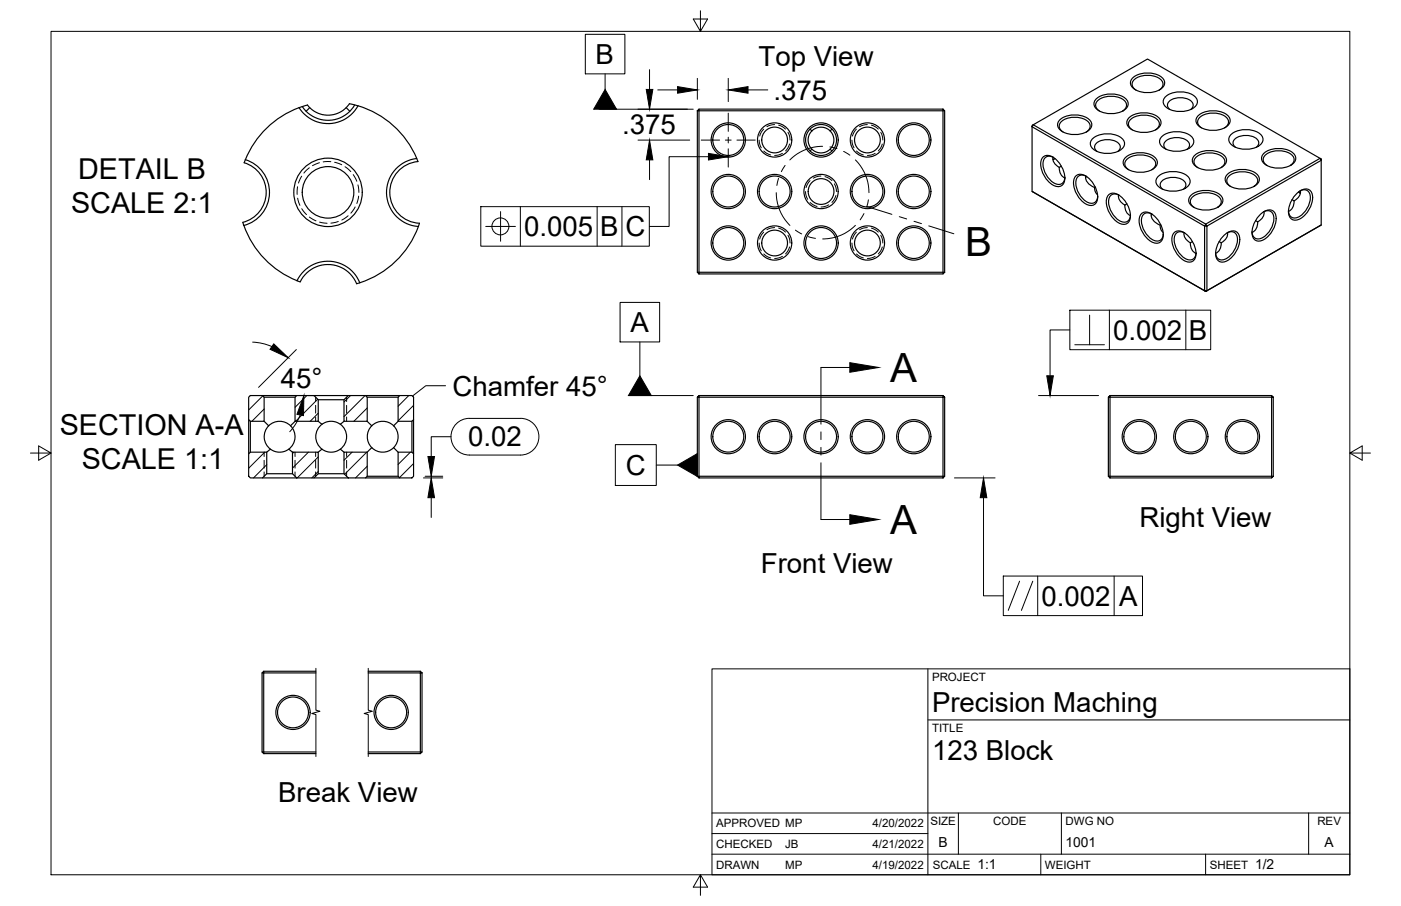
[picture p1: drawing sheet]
<svg xmlns="http://www.w3.org/2000/svg" width="432mm" height="279mm" viewBox="0 0 432 279" stroke-linecap="round" stroke-linejoin="round" font-family="sans-serif">
<!-- layer: Visible -->
<g fill="none" stroke="#000" stroke-width=".36">
<path d="M92.2 33.2l1.5-.5a.9 .9 0 0 1 1.4 .1l.4 .4-1.2 1.1M92.2 33.2a28.6 28.6 0 0 0-16.6 16.1M95.5 33.2l1.3 1 1.3 .8 1.4 .4 2 .1 1.8-.3 1.6-.7 2.2-1.7a1.16 1.16 0 0 1 1.8-.5l1.4 .3a10.6 10.6 0 0 1-18.1 .6M106.7 33.2l1.1 1.1M109.3 32.4a9.5 9.5 0 0 1-16.1 .5M110.4 32.6a28.6 28.6 0 0 1 18 16.3M214.9 34.2v49.8M215.4 33.7v.5h-.5zM215.4 34.2h75.2v49.8h-75.2zM215.4 33.7h75.2M249.7 39.8l.5 .6 1.5-.9 1.6-.3 1.1 .3 1.2 .6 .9 1.1 .5 1.7-.2 1.5-.8 1.4-1.3 1-1.5 .4-1.6-.3-1.2-.7-.9-1.2-.4-1.5 .1-1.5 1-1.6M256.4 39.8l-.6 .6"/>
<path d="M290.6 33.7l.5 .5h-.5zM291.1 34.2v49.8M318.1 38.7l.4-.2-.4 .6zM318.1 39.1l53.2 30.6v20l-53.2-30.7zM318.5 38.5l35.2-20.3 53.1 30.6-35.2 20.3zM326.8 36.8a7.5 7.5 0 0 1 9.3 .5 2.2 2.2 0 0 1-1.1 3.3 7.6 7.6 0 0 1-8.7-1 1.98 1.98 0 0 1 .5-2.8zM338 30.3a7.5 7.5 0 0 1 9.3 .6 2.2 2.2 0 0 1-1.1 3.3 7.6 7.6 0 0 1-8.6-1 1.98 1.98 0 0 1 .4-2.9zM338.9 34.2a2.03 2.03 0 0 1-1.2-1.9 2.03 2.03 0 0 1 1.4-1.9 6.9 6.9 0 0 1 7.7 .9 1.92 1.92 0 0 1-.8 2.9M348.2 36.1a7.5 7.5 0 0 1 9.3 .6 2.2 2.2 0 0 1-1.2 3.3 7.6 7.6 0 0 1-8.6-1 1.98 1.98 0 0 1 .5-2.9zM349.3 23.9a7.5 7.5 0 0 1 9.3 .5 2.2 2.2 0 0 1-1.2 3.3 7.6 7.6 0 0 1-8.6-1 1.98 1.98 0 0 1 .5-2.8zM350.1 27.8a2.03 2.03 0 0 1-1.2-2 2.03 2.03 0 0 1 1.5-1.8 6.9 6.9 0 0 1 7.7 .9 1.92 1.92 0 0 1-.9 2.9M359.4 29.7a7.5 7.5 0 0 1 9.3 .5 2.2 2.2 0 0 1-1.2 3.3 7.6 7.6 0 0 1-8.6-1 1.98 1.98 0 0 1 .5-2.8z"/>
<path d="M360.6 33.8a1.69 1.69 0 0 1-.8-1.7 1.69 1.69 0 0 1 1.3-1.4 5.7 5.7 0 0 1 6.3 .8 1.53 1.53 0 0 1-.4 2.3M369.5 35.5a7.5 7.5 0 0 1 9.3 .5 2.2 2.2 0 0 1-1.2 3.3 7.6 7.6 0 0 1-8.6-1 1.98 1.98 0 0 1 .5-2.8zM370.3 39.4a2.03 2.03 0 0 1-1.2-2 2.03 2.03 0 0 1 1.5-1.8 6.9 6.9 0 0 1 7.6 .9 1.92 1.92 0 0 1-.8 2.9M75.3 50.2a9.5 9.5 0 0 1 6.7 9.3 9.5 9.5 0 0 1-7.2 9.1l.4 .9a10.5 10.5 0 0 0 7.9-9.9 10.5 10.5 0 0 0-7.5-10.3l-.4 .9M122 52.1a10.4 10.4 0 0 1 6.4-3.2l.4 .9a9.5 9.5 0 0 0-8.7 9.8 9.5 9.5 0 0 0 9.2 9.2l-.4 1.1a10.5 10.5 0 0 1-9.1-6.7 10.5 10.5 0 0 1 2.2-11.1zM250.2 46l-.5 .5M255.8 46l.6 .5M318.1 59l53.5 30.9M321.4 48.5a2.67 2.67 0 0 1 3.7 .4 7.4 7.4 0 0 1 2.8 7.5 2.2 2.2 0 0 1-3.4 .6 7.6 7.6 0 0 1-3.5-7.9zM324.5 48.5l.1 1 .4 .9 1.5 1.2M324.7 48.5a2.05 2.05 0 0 0-2.4 0 2.05 2.05 0 0 0-.8 2.1 6.9 6.9 0 0 0 4.6 6.3 1.95 1.95 0 0 0 2.1-2.2M325.1 48.8l-.4 .4"/>
<path d="M325.1 48.9l-.6 .4M326.5 51.6l.1 1.3 .5 1 1.1 1M327.1 51.2l-.6 .4M327.7 40.7a2.03 2.03 0 0 1-1.2-2 2.03 2.03 0 0 1 1.4-1.8 6.9 6.9 0 0 1 7.7 .9 1.92 1.92 0 0 1-.8 2.9M331.5 54.4a2.67 2.67 0 0 1 3.8 .3 7.4 7.4 0 0 1 2.7 7.5 2.2 2.2 0 0 1-3.4 .7 7.6 7.6 0 0 1-3.4-8zM334.6 54.3a3.4 3.4 0 0 0 2.7 3.5M334.8 54.4a2.05 2.05 0 0 0-2.4-.1 2.05 2.05 0 0 0-.8 2.2 6.9 6.9 0 0 0 4.6 6.2 1.95 1.95 0 0 0 2.1-2.2M334.9 54.5l-.3 .2M336.9 42.6a7.5 7.5 0 0 1 9.3 .5 2.2 2.2 0 0 1-1.1 3.3 7.6 7.6 0 0 1-8.7-1 1.98 1.98 0 0 1 .5-2.8zM337.5 57.6l-.2 .2 .2 1.1 .8 1.1M338.1 46.7a1.69 1.69 0 0 1-.7-1.7 1.69 1.69 0 0 1 1.3-1.4 5.7 5.7 0 0 1 6.3 .8 1.53 1.53 0 0 1-.5 2.3M347 48.4a7.5 7.5 0 0 1 9.3 .6 2.2 2.2 0 0 1-1.1 3.3 7.6 7.6 0 0 1-8.7-1 1.98 1.98 0 0 1 .5-2.9z"/>
<path d="M347.9 52.3a2.03 2.03 0 0 1-1.2-1.9 2.03 2.03 0 0 1 1.4-1.9 6.9 6.9 0 0 1 7.7 .9 1.92 1.92 0 0 1-.8 2.9M349 40.1a2.03 2.03 0 0 1-1.2-2 2.03 2.03 0 0 1 1.5-1.8 6.9 6.9 0 0 1 7.6 .8 1.92 1.92 0 0 1-.8 3M357.1 54.3a7.5 7.5 0 0 1 9.3 .5 2.2 2.2 0 0 1-1.1 3.3 7.6 7.6 0 0 1-8.7-1 1.98 1.98 0 0 1 .5-2.8zM358.2 42a7.5 7.5 0 0 1 9.4 .5 2.2 2.2 0 0 1-1.2 3.3 7.6 7.6 0 0 1-8.6-1 1.98 1.98 0 0 1 .4-2.8zM358.3 58.3a1.69 1.69 0 0 1-.7-1.7 1.69 1.69 0 0 1 1.3-1.3 5.7 5.7 0 0 1 6.3 .8 1.53 1.53 0 0 1-.5 2.2M359.4 46.1a1.69 1.69 0 0 1-.7-1.7 1.69 1.69 0 0 1 1.3-1.4 5.7 5.7 0 0 1 6.3 .8 1.53 1.53 0 0 1-.4 2.3M368.3 47.8a7.5 7.5 0 0 1 9.3 .5 2.2 2.2 0 0 1-1.1 3.3 7.6 7.6 0 0 1-8.6-1 1.98 1.98 0 0 1 .4-2.8zM369.2 51.7a2.03 2.03 0 0 1-1.2-2 2.03 2.03 0 0 1 1.4-1.8 6.9 6.9 0 0 1 7.7 .9 1.92 1.92 0 0 1-.8 2.9M378.5 53.6a7.5 7.5 0 0 1 9.3 .5 2.2 2.2 0 0 1-1.2 3.3 7.6 7.6 0 0 1-8.6-1 1.98 1.98 0 0 1 .5-2.8zM379.3 57.5a2.03 2.03 0 0 1-1.2-2 2.03 2.03 0 0 1 1.5-1.8 6.9 6.9 0 0 1 7.6 .9 1.92 1.92 0 0 1-.8 2.9M379.6 41.3a7.5 7.5 0 0 1 9.3 .6 2.2 2.2 0 0 1-1.2 3.2 7.6 7.6 0 0 1-8.6-1 1.98 1.98 0 0 1 .5-2.8zM380.8 45.4a1.69 1.69 0 0 1-.7-1.7 1.69 1.69 0 0 1 1.2-1.3 5.7 5.7 0 0 1 6.3 .7 1.53 1.53 0 0 1-.4 2.3"/>
<path d="M389.7 47.1a7.5 7.5 0 0 1 9.3 .6 2.2 2.2 0 0 1-1.2 3.3 7.6 7.6 0 0 1-8.6-1 1.98 1.98 0 0 1 .5-2.9zM390.5 51a2.03 2.03 0 0 1-1.2-1.9 2.03 2.03 0 0 1 1.5-1.9 6.9 6.9 0 0 1 7.7 .9 1.92 1.92 0 0 1-.8 2.9M399.6 59.8a3.2 3.2 0 0 1 4.3-.9 6 6 0 0 1-1.2 6.8l-.6 .7a3.2 3.2 0 0 1-4.3 .9 6 6 0 0 1 1.2-6.8zM400.2 59.2l.6 .4M400.2 59.2l.5 .3M400.6 58.9a2.05 2.05 0 0 1 2.4-.1 2.05 2.05 0 0 1 .9 2.2 6.9 6.9 0 0 1-4.6 6.2 1.95 1.95 0 0 1-2.2-2.2M400.8 58.8l-.2 1.5-.7 .9-1 .7M406.8 48.8l.4 .2v.4zM75.2 69.5a28.6 28.6 0 0 0 16.4 17.1M129 69.8a28.6 28.6 0 0 1-18.1 17.4M341.6 60.2a2.67 2.67 0 0 1 3.7 .3 7.4 7.4 0 0 1 2.8 7.5 2.2 2.2 0 0 1-3.4 .7 7.6 7.6 0 0 1-3.4-8zM344.7 60.1l.1 1 .4 .9 1.5 1.2"/>
<path d="M344.9 60.2a2.05 2.05 0 0 0-2.4-.1 2.05 2.05 0 0 0-.8 2.2 6.9 6.9 0 0 0 4.6 6.2 1.95 1.95 0 0 0 2.1-2.2M346.7 63.2l.1 1.3 .5 1.1 1.1 .9M347.4 62.8l-.7 .4M351.7 66a2.67 2.67 0 0 1 3.8 .3 7.4 7.4 0 0 1 2.7 7.6 2.2 2.2 0 0 1-3.4 .6 7.6 7.6 0 0 1-3.4-8zM354.8 65.9a3.4 3.4 0 0 0 2.8 3.5M355 66a2.05 2.05 0 0 0-2.3-.1 2.05 2.05 0 0 0-.9 2.2 6.9 6.9 0 0 0 4.6 6.2 1.95 1.95 0 0 0 2.1-2.2M355.1 66.1l-.3 .2M357.7 69.2a2.34 2.34 0 0 0 .8 2.5M361.8 71.8a2.67 2.67 0 0 1 3.8 .4 7.4 7.4 0 0 1 2.7 7.5 2.2 2.2 0 0 1-3.4 .6 7.6 7.6 0 0 1-3.4-7.9zM364.9 71.7l.1 1 .4 1 1.5 1.2M365.1 71.8a2.05 2.05 0 0 0-2.3-.1 2.05 2.05 0 0 0-.9 2.2 6.9 6.9 0 0 0 4.6 6.3 1.95 1.95 0 0 0 2.1-2.2M366.9 74.9l.1 1.3 .5 1 1.1 .9"/>
<path d="M367.2 60.1a7.5 7.5 0 0 1 9.3 .5 2.2 2.2 0 0 1-1.1 3.3 7.6 7.6 0 0 1-8.7-1 1.98 1.98 0 0 1 .5-2.8zM367.6 74.5l-.7 .4M368.1 64a2.03 2.03 0 0 1-1.2-2 2.03 2.03 0 0 1 1.4-1.8 6.9 6.9 0 0 1 7.7 .9 1.92 1.92 0 0 1-.8 2.9M371.6 69.1l.4 .6h-.7zM372 69.7v20M375.7 74.5l.7 .4M376.4 74.9l-.2 1.3-.4 1-1.1 .9M377.1 72.7a3.2 3.2 0 0 1 4.4-.9 6 6 0 0 1-1.2 6.9l-.6 .6a3.2 3.2 0 0 1-4.4 .9 6 6 0 0 1 1.2-6.8zM378.2 71.8a2.05 2.05 0 0 1 2.3-.1 2.05 2.05 0 0 1 .9 2.2 6.9 6.9 0 0 1-4.6 6.3 1.95 1.95 0 0 1-2.1-2.2M378.3 71.7l-.2 1.5-.7 .9-1 .8M387 68l.6 .4M387.6 68.4l-.1 1.3-.5 1-1.1 1"/>
<path d="M388.3 66.3a3.2 3.2 0 0 1 4.4-1 6 6 0 0 1-1.2 6.9l-.6 .6a3.2 3.2 0 0 1-4.4 .9 6 6 0 0 1 1.2-6.8zM389.4 65.3a2.05 2.05 0 0 1 2.3 0 2.05 2.05 0 0 1 .9 2.1 6.9 6.9 0 0 1-4.6 6.3 1.95 1.95 0 0 1-2.1-2.2M389.6 65.3l-.2 1.4-.7 .9-1.1 .8M398.2 61.6l.6 .3M398.9 62l-.2 1.2-.4 1.1-1.2 .9M407.2 69.4l-.4 .2M407.2 69.4v-20l-35.2 20.3M407.2 69.4l-35.6 20.5M93.6 83.6a10.5 10.5 0 0 1 17.3 3.6l-1 .3a9.5 9.5 0 0 0-8.5-5.9 9.5 9.5 0 0 0-8.9 5.3l-1-.3zM214.9 84h.5v.5zM215.4 84.5h75.2M290.6 84h.5l-.5 .5z"/>
<path d="M371.3 89.7h.7l-.4 .2zM76.6 122.5l.6-.5h3.7l.5 .5v7.4h-4.2l-.6-.5zM76.6 140l.6-.6h5v6.7l-1.3 1.3h-3.7l-.6-.5zM76.6 129.4v10.6M77.2 129.9v9.5M80.9 122h10.5M81.4 129.9l1.4 1.4M81.4 122.5h9.5M82.2 139.4l.6-.4a.7 .7 0 0 1 .6-.5 .7 .7 0 0 1 .7 .5l1.8 .4h1.2l1.2-.4a1.06 1.06 0 0 1 1.6 .3l.2 .1M82.8 131.3a4.8 4.8 0 0 1 6.8 0M82.8 131.3a4.8 4.8 0 0 0 .6 7.2M89.5 131.3a4.8 4.8 0 0 1-.5 7.2"/>
<path d="M90.1 139.4h8v6.7l-1.3 1.3h-5.4l-1.3-1.3zM90.9 122.5l.5-.5h5.4l1.3 1.3v6.6h-7.2zM90.9 129.9l-1.4 1.4M96.8 122h10.5M98.1 139.4l.6-.4a.7 .7 0 0 1 .6-.5 .7 .7 0 0 1 .7 .5l1.7 .4h1.3l1.1-.4a1.05 1.05 0 0 1 1.7 .3l.2 .1M98.1 123.3h7.9M98.1 129.9l.6 .5a.7 .7 0 0 0 .6 .4 .7 .7 0 0 0 .7-.4l1.7-.5 1.3 .1 1.1 .4a1.05 1.05 0 0 0 1.7-.3l.2-.2M99.3 130.8a4.8 4.8 0 0 0 0 7.7M104.9 130.8a4.8 4.8 0 0 1 0 7.7M106 123.3l1.3-1.3h5.4l.5 .5v7.4h-7.2zM106 139.4h7.2v7.5l-.5 .5h-5.4l-1.3-1.3zM112.7 122h10.5"/>
<path d="M113.2 122.5h9.5M113.2 129.9l1.4 1.4M114.6 138l-1.4 1.4M114.6 131.3a4.8 4.8 0 0 1 6.7 0M114.6 138a4.7 4.7 0 0 0 6.7 0M114.6 131.3a4.8 4.8 0 0 0 0 6.7M121.3 138l1.4 1.4M122.7 122.5l.5-.5h3.8l.5 .5v6.9l-.5 .5h-4.3zM122.7 139.4h4.3l.5 .6v6.9l-.5 .5h-3.8l-.5-.5zM122.7 129.9l-1.4 1.4a4.8 4.8 0 0 1 0 6.7M127 129.9v9.5M127.5 129.4v10.6"/>
<path d="M214.9 122.5l.5-.5v.5zM214.9 122.5v24.4M215.4 122.5h75.2v24.4h-75.2zM215.4 122h75.2M290.6 122l.5 .5h-.5zM291.1 122.5v24.4M341.6 122.5l.5-.5v.5zM341.6 122.5v24.4M342.1 122.5h49.8v24.4h-49.8zM342.1 122h49.8M391.9 122l.5 .5h-.5zM392.4 122.5v24.4"/>
<path d="M80.9 147.4h10.5M82.2 146.1h7.9M96.8 147.4h10.5M98.1 146.1h7.9M112.7 147.4h10.5M113.2 146.9h9.5M215.4 147.4v-.5h-.5l.5 .5h75.2M290.6 146.9h.5l-.5 .5zM341.6 146.9h.5v.5zM342.1 147.4h49.8M391.9 146.9h.5l-.5 .5zM80.8 207.5l.5-.5v.5z"/>
<path d="M80.8 207.5v24.4M81.3 207.5v24.4h16M81.3 207h16M81.3 207.5h16M113.5 207.5h16.1v24.4h-16.1M113.5 207h16.1M129.6 207l.5 .5h-.5zM130.1 207.5v24.4M81.3 232.4v-.5h-.5l.5 .5h16M113.5 232.4h16.1l.5-.5h-.5v.5"/>
<circle cx="101.1" cy="59.3" r="10.6"/>
<circle cx="101.1" cy="59.3" r="7.9"/>
<circle cx="224.5" cy="43.2" r="5.3"/>
<circle cx="224.5" cy="59.1" r="5.3"/>
<circle cx="224.5" cy="59.1" r="4.8"/>
<circle cx="224.5" cy="43.2" r="4.8"/>
<circle cx="238.7" cy="43.2" r="5.3"/>
<circle cx="238.7" cy="59.1" r="5.3"/>
<circle cx="238.7" cy="43.2" r="4"/>
<circle cx="238.7" cy="59.1" r="4.8"/>
<circle cx="253.1" cy="43.2" r="5.3"/>
<circle cx="253.1" cy="59.1" r="5.3"/>
<circle cx="253.1" cy="59.1" r="4"/>
<circle cx="253.1" cy="43.2" r="4.8"/>
<circle cx="267.3" cy="59.1" r="5.3"/>
<circle cx="267.3" cy="43.2" r="5.3"/>
<circle cx="267.3" cy="43.2" r="4"/>
<circle cx="267.3" cy="59.1" r="4.8"/>
<circle cx="281.6" cy="59.1" r="5.3"/>
<circle cx="281.6" cy="43.2" r="5.3"/>
<circle cx="281.6" cy="43.2" r="4.8"/>
<circle cx="281.6" cy="59.1" r="4.8"/>
<circle cx="224.5" cy="74.9" r="5.3"/>
<circle cx="224.5" cy="74.9" r="4.8"/>
<circle cx="238.7" cy="74.9" r="5.3"/>
<circle cx="238.7" cy="74.9" r="4"/>
<circle cx="253.1" cy="74.9" r="5.3"/>
<circle cx="253.1" cy="74.9" r="4.8"/>
<circle cx="267.3" cy="74.9" r="5.3"/>
<circle cx="267.3" cy="74.9" r="4"/>
<circle cx="281.6" cy="74.9" r="5.3"/>
<circle cx="281.6" cy="74.9" r="4.8"/>
<circle cx="224.5" cy="134.7" r="4.8"/>
<circle cx="224.5" cy="134.7" r="5.3"/>
<circle cx="238.7" cy="134.7" r="4.8"/>
<circle cx="238.8" cy="134.7" r="5.3"/>
<circle cx="253" cy="134.7" r="4.8"/>
<circle cx="253.1" cy="134.7" r="5.3"/>
<circle cx="267.3" cy="134.7" r="4.8"/>
<circle cx="267.4" cy="134.7" r="5.3"/>
<circle cx="281.6" cy="134.7" r="4.8"/>
<circle cx="281.6" cy="134.7" r="5.3"/>
<circle cx="351.1" cy="134.7" r="4.8"/>
<circle cx="351.2" cy="134.7" r="5.3"/>
<circle cx="367" cy="134.7" r="4.8"/>
<circle cx="367" cy="134.7" r="5.3"/>
<circle cx="382.9" cy="134.7" r="4.8"/>
<circle cx="382.9" cy="134.7" r="5.3"/>
<circle cx="90.3" cy="219.7" r="4.8"/>
<circle cx="90.3" cy="219.7" r="5.3"/>
<circle cx="120.5" cy="219.7" r="4.8"/>
<circle cx="120.6" cy="219.7" r="5.3"/>
</g>
<!-- layer: Hidden -->
<g fill="none" stroke="#000" stroke-width=".31">
<path d="M235.4 39.8l-.8 1-.5 1.2M238.7 38.4l-1.2 .2-1.1 .5M240 38.6l1.1 .5 1 .7M263.9 39.8l-1.2 2.2M267.3 38.4l-1.2 .2-1.2 .5M268.6 38.6l1.1 .5 1 .7M91.7 57.6l-.1 2.3M93 54.3l-1 2.2M95.3 51.8l-1.6 1.6M98.5 50.2l-2.2 .9M102 49.9h-2.4M103.1 50l2.2 .8"/>
<path d="M106.3 51.4l1.8 1.5M108.9 53.8l1.1 2.1M110.3 57l.3 2.3M234 43.2l.1 1.2 .5 1.2M235.4 46.6l1 .7 1.1 .5M241.2 47.3l-1.2 .5-1.2 .1M242.9 40.8l.5 1.2 .1 1.2M243.4 44.4l-.5 1.2-.8 .9M248.3 59.1l.1 1.2 .5 1.2M249.7 55.7l-.8 1-.5 1.1M253 54.3l-1.2 .2-1.1 .4M254.3 54.5l2.1 1.2"/>
<path d="M257.2 56.7l.4 1.1 .2 1.3M262.6 43.2l.1 1.2 .5 1.2M264 46.6l.9 .7 1.2 .5M269.7 47.3l-1.1 .5-1.3 .1M271.5 40.8l.6 2.4M271.9 44.4l-.4 1.2-.8 .9M91.7 61.1l.7 2.2M93 64.4l1.5 1.8M95.4 67l2 1.1M98.5 68.5l2.3 .4M104.3 68.3l-2.3 .5M107.3 66.5l-2 1.4"/>
<path d="M109.5 63.8l-1.4 1.9M110.5 60.5l-.5 2.3M234 75l.1 1.2 .5 1.1M235.4 71.6l-.8 1-.5 1.1M235.4 78.3l1 .8 1.1 .4M238.7 70.2l-1.2 .1-1.1 .5M240 70.3l1.1 .5 1 .8M241.2 79.1l-1.2 .4-1.2 .2M242.9 72.6l.5 1.1 .1 1.3M243.4 76.2l-.5 1.1-.8 1M249.7 62.4l1 .8 1.1 .5M255.4 63.2l-1.1 .5-1.3 .1"/>
<path d="M257.6 60.3l-.4 1.1-.8 1M262.6 75l.1 1.2 .5 1.1M263.9 71.6l-.7 1-.5 1.1M264 78.3l.9 .8 1.2 .4M267.3 70.2l-1.2 .1-1.2 .5M268.6 70.3l1.1 .5 1 .8M269.7 79.1l-1.1 .4-1.3 .2M271.5 72.6l.4 1.1 .2 1.3M271.9 76.2l-.4 1.1-.8 1M81.4 139.4v1.4M90.9 139.4v1.4M97.3 122.5v1.3"/>
<path d="M97.3 125v2.4M97.3 128.6v1.3M97.3 139.4v1.4M106.8 122.5v1.3M106.8 125v2.4M106.8 128.6v1.3M106.8 139.4v1.4M81.4 142v2.4M81.4 145.5v1.4M90.9 142v2.4M90.9 145.5v1.4M97.3 142v2.4"/>
<path d="M97.3 145.5v1.4M106.8 142v2.4M106.8 145.5v1.4"/>
</g>
<!-- layer: Border -->
<path d="M15.7 9.7h400.3v260.1h-400.3zM215.9 3.3v6.4l-2.2-3.8h4.4l-2.2 3.8M9.4 139.7h6.3l-3.8-2.2v4.4l3.8-2.2M416 139.7l3.8 2.2v-4.4l-3.8 2.2h6.4M215.9 269.8l2.2 3.8h-4.4l2.2-3.8v6.3" fill="none" stroke="#000" stroke-width=".31"/>
<!-- layer: Titleblock -->
<path d="M219.4 206.3h196.6v63.5h-196.6zM286 206.3v63.5M286 222h130M219.4 257.1h66.6M219.4 250.7h196.6M295.4 250.7v12.7M327.1 250.7v12.7M403.3 250.7v12.7M219.4 263.4h196.6M320.8 263.4v6.4M371.6 263.4v6.4" fill="none" stroke="#000" stroke-width=".31"/>
<!-- layer: Smart Centers -->
<path d="M224.5 34.9v5.6M216.1 43.2h5.7M223.6 43.2h1.8M224.5 42.3v1.8M224.5 45.9v5.6M227.1 43.2h5.7" fill="none" stroke="#000" stroke-width=".31"/>
<g fill="none" stroke="#000" stroke-width=".31">
<path d="M180.4 10.6h12.2v12.2h-12.2zM184.7 33.7h29M186.5 22.8v4.8M218.4 48.3h-12.2v21.5h-6.1M148.2 63.7h51.9v12.2h-51.9zM149.7 69.8h9.2M154.3 65.3v9.1M160.4 63.7v12.2M184 63.7v12.2M191.7 63.7v12.2M191.1 93.3h12.2v12.2h-12.2zM329.7 95.7h43.4v12.1h-43.4z"/>
<path d="M335.8 97.2v9.1M341.9 95.7v12.1M365.5 95.7v12.1M197.2 105.5v10.4M329.7 101.7h-6.1v14.2M331.3 106.3h9.1M189.7 137.1h12.6v12.6h-12.6zM193.7 122h20M320.1 122h18.5M202.3 143.4h6.5M294.2 147.4h12.5M303.1 153.5v30.2h6.1"/>
<path d="M309.2 177.7h42.9v12.1h-42.9zM314.2 179.2l-3.5 9M318.3 179.2l-3.5 9M319.8 177.7v12.1M343.4 177.7v12.1"/>
<circle cx="154.2" cy="69.8" r="2.61"/>
</g>
<path d="M186.5 27.6l3.5 6.1h-7zM218.4 47.3l6.1 1-6.1 1zM197.2 115.9l3.5 6.1h-7zM322.6 115.9h2.1l-1.1 6.1zM208.8 143.4l6.1-3.5v7zM303.1 147.4l1 6.1h-2z" fill="#000" stroke="#000" stroke-width=".31"/>
<!-- layer: Hatching -->
<g fill="none" stroke="#000" stroke-width=".31">
<path d="M81 122.1l-4.3 4.3M81.4 126.1l-3.8 3.8M81.6 139.4l-4.9 5M90.6 139.4l-.5 .4M94.6 122l-3.6 3.6M95.1 139.4l-5 5M97.9 123.1l-6.8 6.8M98.1 127.4l-2.5 2.5M108 122l-2 2M108.5 139.4l-2.5 2.5M112.5 122l-6.5 6.5M113 139.4l-6.8 6.9"/>
<path d="M113.2 125.8l-4.1 4.1M126 122l-3.3 3.3M126.5 139.4l-3.8 3.8M127.5 125l-4.8 4.8M82.2 143.3l-4.1 4.1M98.1 140.9l-6.5 6.5M98.1 145.4l-2 2M113.2 143.8l-3.6 3.6M127.5 143l-4.4 4.3"/>
</g>
<!-- layer: Section Lines -->
<path d="M261.9 113.3h-8.9v17.5M253 133.2v2.4M253 138v2.3M253 142.7v17.5h8.9" fill="none" stroke="#000" stroke-width=".31"/>
<path d="M261.9 111.8l8.9 1.5-8.9 1.5zM261.9 158.7l8.9 1.5-8.9 1.5z" fill="#000" stroke="#000" stroke-width=".31"/>
<!-- layer: Detail Boundary -->
<g fill="none" stroke="#000" stroke-width=".31">
<path d="M239.2 59.4a14.2 14.2 0 0 0 4.3 10.1M239.9 55l-.5 2.2M242 51l-1.2 1.9M253.5 45.1a14.3 14.3 0 0 0-10.1 4.2M255.8 45.3l2.2 .5M260 46.7l1.9 1.2M263.6 49.3a14.1 14.1 0 0 1 4.2 10.1M245.2 71l1.9 1.1M249.2 73l2.1 .5M263.7 69.5a14.1 14.1 0 0 1-10.1 4.2M266.3 65.9l-1.2 1.9M267.2 63.7l7.7 2.4"/>
<path d="M267.7 61.6l-.6 2.2M277.2 66.8l2.2 .7M281.7 68.2l2.3 .8M286.3 69.7l7.7 2.4"/>
</g>
<!-- layer: Break Lines -->
<path d="M97.4 206.1v12.9l1.2 .4-2.5 .6 1.3 .4v12.9M113.5 206.1v12.9l1.2 .4-2.5 .6 1.3 .4v12.9" fill="none" stroke="#000" stroke-width=".31"/>
<!-- layer: FD_Dimensions -->
<g fill="none" stroke="#000" stroke-width=".31">
<path d="M196.6 33.7h15.3M200.2 21.5v6.1M202.7 27.7h6.1M214.9 24.2v6.4M224.5 24.2v7.1M230.5 27.7h6.1M196.6 43.2h16M200.2 49.3v6.1M77.9 105.5a16.5 16.5 0 0 1 5.9 1.4M91.3 107.8l-11.6 11.7M92.5 128a16.5 16.5 0 0 1-3.2 5.1M95 122h2.2"/>
<path d="M139 134.7h-6.1v6.1M144.7 129h15.7M144.7 129a5.7 5.7 0 0 0-5.7 5.7 5.7 5.7 0 0 0 5.7 5.6h15.7a5.7 5.7 0 0 0 5.7-5.6 5.7 5.7 0 0 0-5.7-5.7M130.5 147.4h6M131 146.9h5.5M132.9 153.5v6.1"/>
</g>
<path d="M199.2 27.6h2l-1 6.1zM208.8 26.7l6.1 1-6.1 1zM224.5 27.7l6-1v2zM200.2 43.2l1 6.1h-2zM84.4 106l4.4 4.3-5.6-2.6zM93.7 122l-.2 6.2-2-.4zM132.9 147.4l1 6.1h-2zM131.9 140.8h2l-1 6.1z" fill="#000" stroke="#000" stroke-width=".31"/>
<!-- layer: Leaders -->
<path d="M137.3 119h-6.1l-4.1 3.2" fill="none" stroke="#000" stroke-width=".31"/>
<g font-size="12.4">
<text x="297.5" y="79">B</text>
<text x="274.4" y="117.8">A</text>
<text x="274.4" y="164.7">A</text>
</g>
<g font-size="8.9">
<text x="24.1" y="55.1">DETAIL B</text>
<text x="21.9" y="65.8">SCALE 2:1</text>
<text x="18.4" y="134">SECTION A-A</text>
<text x="25.2" y="144.7">SCALE 1:1</text>
</g>
<g font-size="8.5">
<text x="183.6" y="19.7">B</text>
<text x="233.8" y="20.2">Top View</text>
<text x="238.4" y="30.7">.375</text>
<text x="191.7" y="41.4">.375</text>
<text x="161.5" y="72.8">0.005</text>
<text x="184.9" y="72.9">B</text>
<text x="192.8" y="72.9">C</text>
<text x="194.4" y="102.4">A</text>
<text x="343.1" y="104.8">0.002</text>
<text x="366.4" y="104.8">B</text>
<text x="86.6" y="119.7">45°</text>
<text x="139.4" y="122.1">Chamfer 45°</text>
<text x="144.3" y="137.7">0.02</text>
<text x="192.8" y="146.5">C</text>
<text x="351.2" y="162.6">Right View</text>
<text x="234.5" y="176.7">Front View</text>
<text x="321" y="186.8">0.002</text>
<text x="344.9" y="186.8">A</text>
<text x="287.3" y="219.5">Precision Maching</text>
<text x="287.3" y="234.5">123 Block</text>
<text x="85.7" y="247.2">Break View</text>
</g>
<g font-size="4.3">
<text x="289.3" y="261.2">B</text>
<text x="328.4" y="261.2">1001</text>
<text x="408.2" y="261.2">A</text>
<text x="301.2" y="268.1">1:1</text>
<text x="386.8" y="268.1">1/2</text>
</g>
<g font-size="3.5">
<text x="287.3" y="210.1">PROJECT</text>
<text x="287.3" y="225.8">TITLE</text>
<text x="220.7" y="255.2">APPROVED MP</text>
<text x="268.9" y="255.2">4/20/2022</text>
<text x="286.7" y="254.5">SIZE</text>
<text x="306.1" y="254.5">CODE</text>
<text x="328.4" y="254.5">DWG NO</text>
<text x="406" y="254.5">REV</text>
<text x="220.7" y="261.5">CHECKED</text>
<text x="242" y="261.5">JB</text>
<text x="268.9" y="261.5">4/21/2022</text>
<text x="220.7" y="267.9">DRAWN</text>
<text x="242" y="267.9">MP</text>
<text x="268.9" y="267.9">4/19/2022</text>
<text x="287.5" y="267.9">SCALE</text>
<text x="322.1" y="267.9">WEIGHT</text>
<text x="372.9" y="267.9">SHEET</text>
</g>
</svg>
